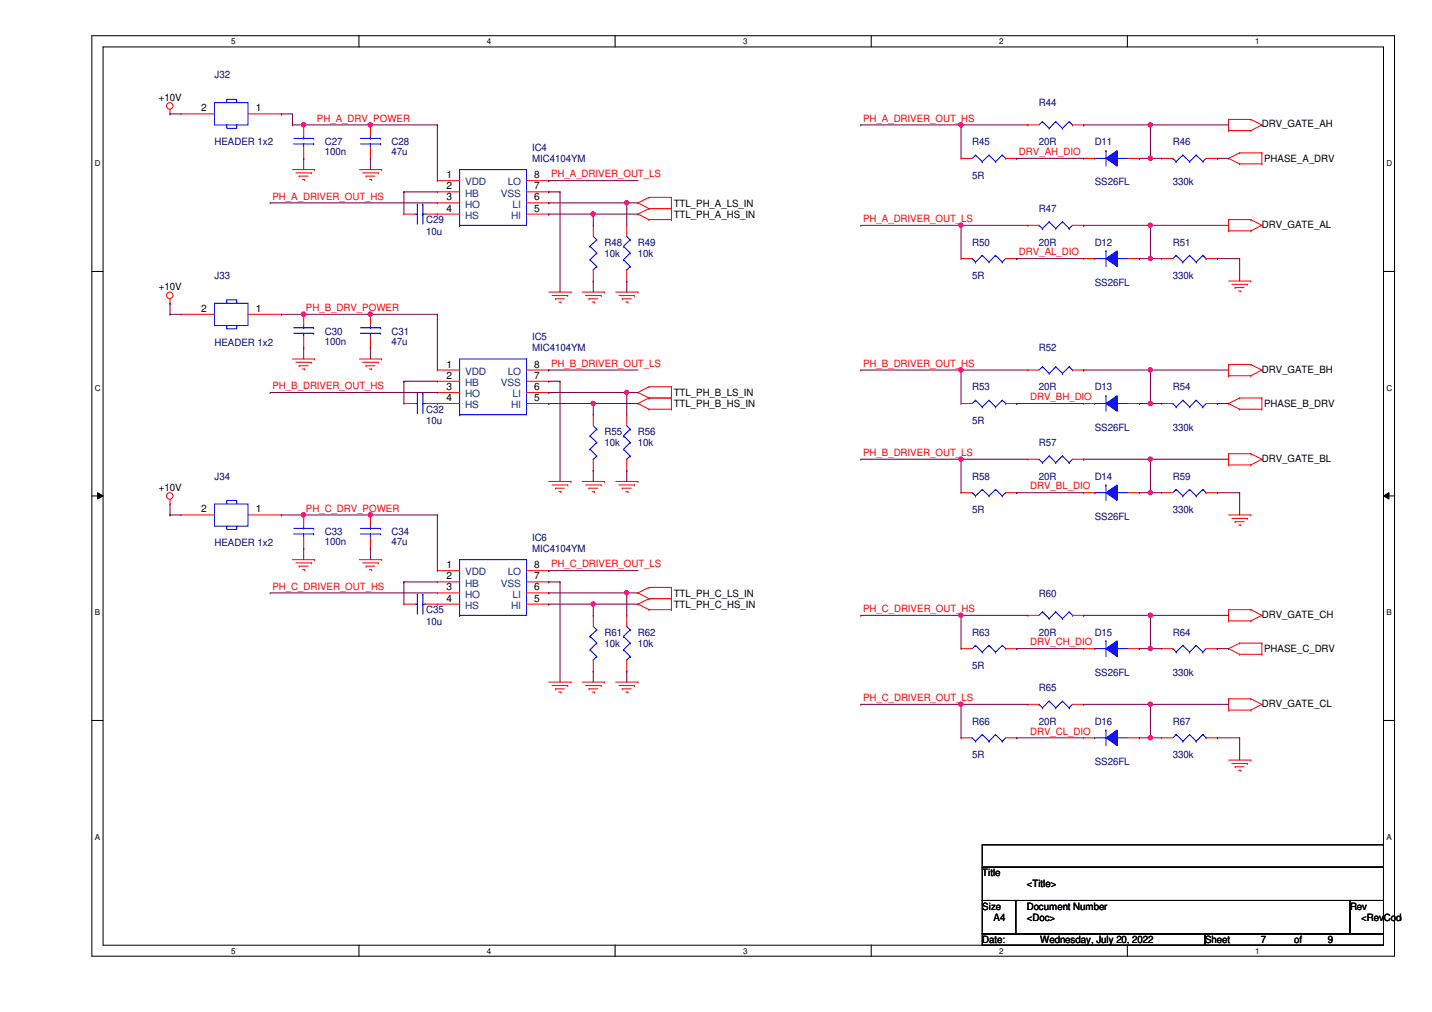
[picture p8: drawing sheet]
<svg xmlns="http://www.w3.org/2000/svg" width="297mm" height="210mm" viewBox="0 0 297 210" stroke-linecap="round" stroke-linejoin="round" font-family="sans-serif">
<path d="M19.1 7.4h270.2v190.9h-270.2zM21.4 9.7h265.6v186.3h-265.6z" fill="none" stroke="#000" stroke-width=".21"/>
<g fill="#fff">
<path d="M47.9 7.7h1v1.8h-1z"/>
<path d="M47.9 196.3h1v1.9h-1z"/>
</g>
<path d="M74.5 7.4v2.3M74.5 196v2.4" fill="none" stroke="#000" stroke-width=".21"/>
<g fill="#fff">
<path d="M101 7.7h.9v1.8h-.9z"/>
<path d="M101 196.3h.9v1.9h-.9z"/>
</g>
<path d="M127.6 7.4v2.3M127.6 196v2.4" fill="none" stroke="#000" stroke-width=".21"/>
<g fill="#fff">
<path d="M154.1 7.7h1v1.8h-1z"/>
<path d="M154.1 196.3h1v1.9h-1z"/>
</g>
<path d="M180.7 7.4v2.3M180.7 196v2.4" fill="none" stroke="#000" stroke-width=".21"/>
<g fill="#fff">
<path d="M207.3 7.7h.9v1.8h-.9z"/>
<path d="M207.3 196.3h.9v1.9h-.9z"/>
</g>
<path d="M233.8 7.4v2.3M233.8 196v2.4" fill="none" stroke="#000" stroke-width=".21"/>
<g fill="#fff">
<path d="M260.4 7.7h.9v1.8h-.9z"/>
<path d="M260.4 196.3h.9v1.9h-.9z"/>
<path d="M19.6 33h1.2v1.9h-1.2z"/>
<path d="M287.6 33h1.2v1.9h-1.2z"/>
<path d="M19.6 79.6h1.2v1.8h-1.2z"/>
<path d="M287.6 79.6h1.2v1.8h-1.2z"/>
</g>
<path d="M19.1 56.3h2.3M287 56.3h2.3" fill="none" stroke="#000" stroke-width=".21"/>
<g fill="#fff">
<path d="M19.6 126.2h1.1v1.8h-1.1z"/>
<path d="M287.6 126.2h1.1v1.8h-1.1z"/>
</g>
<path d="M19.1 102.9h2.3M20.2 102.2l1.2 .7-1.2 .6zM287 102.9l1.1-.7v1.3zM287 102.9h2.3" fill="none" stroke="#000" stroke-width=".21"/>
<path d="M20.2 102.2l1.2 .7-1.2 .6zM287 102.9l1.1-.7v1.3z" fill="#000"/>
<g fill="#fff">
<path d="M19.6 172.7h1.1v1.9h-1.1z"/>
<path d="M287.6 172.7h1.1v1.9h-1.1z"/>
</g>
<path d="M19.1 149.4h2.3M287 149.4h2.3M203.8 175.2h83.2v4.7h-83.2zM203.8 179.9h83.2v6.9h-83.2zM203.8 186.8h6.9v6.9h-6.9zM203.8 193.7h46.2v2.3h-46.2zM210.7 186.8h69.3v6.9h-69.3zM250 193.7h37v2.3h-37zM280 186.8h7v6.9h-7z" fill="none" stroke="#000" stroke-width=".21"/>
<g fill="none" stroke="#f00" stroke-width=".21">
<path d="M35.3 23.6h.1M35.3 22.7v.9M60.7 35.2h4.6M61.4 35.9h3.2M62.1 36.5h.1M62.1 36.5h1.8M62.7 37.3h.5M63.2 37.3h.1M64.6 35.9h.1M65.3 35.2h.1M74.5 35.2h4.7M75.2 35.9h3.3"/>
<path d="M75.9 36.5h.1M75.9 36.5h1.9M76.6 37.3h.5M77.1 37.3h.1M78.5 35.9h.1M79.2 35.2h.1M254.8 27.1h.1M254.8 24.8h.1M254.8 32.9h.1M254.8 27.1h4.7M254.8 24.8v2.3M254.8 24.8h4.7"/>
<path d="M254.8 32.9l2.3 1.1M257.1 31.7h.1M257.1 34h.1M257.1 31.7l-2.3 1.2M257.1 31.7h4.6M257.1 34h4.6M259.5 27.1h.1M259.5 24.8h.1M259.5 24.8l2.2 1.1M261.7 25.9h.1M261.7 31.7h.1M261.7 34h.1"/>
<path d="M261.7 25.9l-2.2 1.2M261.7 31.7v2.3M132.3 42.1h.1M132.3 44.4h.1M132.3 42.1l2.3 1.2M132.3 44.4l2.3 1.2M134.6 40.9h.1M134.6 43.3h.1M134.6 45.6h.1M134.6 40.9l-2.3 1.2M134.6 40.9h4.7M134.6 43.3h4.7"/>
<path d="M134.6 43.3l-2.3 1.1M134.6 45.6h4.7M139.3 40.9h.1M139.3 43.3h.1M139.3 45.6h.1M139.3 40.9v4.7M254.8 47.9h.1M254.8 45.6h.1M254.8 45.6h4.7M254.8 45.6v2.3M254.8 47.9h4.7M254.8 58.3h4.7"/>
<path d="M255.5 59h3.2M256.2 59.6h.1M256.2 59.6h1.9M258.7 59h.1M259.5 47.9h.1M259.5 45.6h.1M259.5 58.3h.1M259.5 45.6l2.2 1.1M261.7 46.7h.1M261.7 46.7l-2.2 1.2M35.3 62.9h.1M35.3 62v.9"/>
<path d="M60.7 74.5h4.6M61.4 75.1h3.2M62.1 75.9h.1M62.1 75.9h1.8M62.7 76.5h.5M63.2 76.5h.1M64.6 75.1h.1M65.3 74.5h.1M74.5 74.5h4.7M75.2 75.1h3.3M75.9 75.9h.1M75.9 75.9h1.9"/>
<path d="M76.6 76.5h.5M77.1 76.5h.1M78.5 75.1h.1M79.2 74.5h.1M113.8 60.6h4.6M114.5 61.3h3.3M115.2 62h.1M115.2 62h1.9M115.9 62.7h.5M116.4 62.7h.1M117.8 61.3h.1M118.4 60.6h.1"/>
<path d="M120.8 60.6h4.6M121.5 61.3h3.2M122.2 62h.1M122.2 62h1.8M122.9 62.7h.4M123.3 62.7h.1M124.7 61.3h.1M125.4 60.6h.1M127.7 60.6h4.6M128.4 61.3h3.2M129.1 62h.1M129.1 62h1.8"/>
<path d="M129.8 62.7h.5M130.3 62.7h.1M131.6 61.3h.1M132.3 60.6h.1M254.8 77.9h.1M254.8 75.6h.1M254.8 75.6v2.3M254.8 77.9h4.7M254.8 75.6h4.7M256.9 60.4h.5M257.4 60.4h.1M259.5 77.9h.1"/>
<path d="M259.5 75.6h.1M259.5 75.6l2.2 1.1M261.7 76.7h.1M261.7 76.7l-2.2 1.2M113.8 99.9h4.6M118.4 99.9h.1M120.8 99.9h4.6M125.4 99.9h.1M127.7 99.9h4.6M132.3 81.4h.1M132.3 83.7h.1M132.3 99.9h.1"/>
<path d="M132.3 81.4l2.3 1.1M132.3 83.7l2.3 1.2M134.6 80.2h.1M134.6 82.5h.1M134.6 84.9h.1M134.6 80.2l-2.3 1.2M134.6 80.2h4.7M134.6 82.5h4.7M134.6 82.5l-2.3 1.2M134.6 84.9h4.7M139.3 80.2h.1M139.3 82.5h.1"/>
<path d="M139.3 84.9h.1M139.3 80.2v4.7M254.8 96.4h.1M254.8 94.1h.1M254.8 83.7h.1M254.8 94.1v2.3M254.8 96.4h4.7M254.8 94.1h4.7M254.8 83.7l2.3 1.2M257.1 82.5h.1M257.1 84.9h.1M257.1 82.5h4.6"/>
<path d="M257.1 84.9h4.6M257.1 82.5l-2.3 1.2M259.5 96.4h.1M259.5 94.1h.1M259.5 94.1l2.2 1.1M261.7 95.2h.1M261.7 82.5h.1M261.7 84.9h.1M261.7 95.2l-2.2 1.2M261.7 82.5v2.4M35.3 104.5h.1M35.3 103.6v.9"/>
<path d="M60.7 116.1h4.6M61.4 116.8h3.2M62.1 117.4h.1M62.1 117.4h1.8M62.7 118.2h.5M63.2 118.2h.1M64.6 116.8h.1M65.3 116.1h.1M74.5 116.1h4.7M75.2 116.8h3.3M75.9 117.4h.1M75.9 117.4h1.9"/>
<path d="M76.6 118.2h.5M77.1 118.2h.1M78.5 116.8h.1M79.2 116.1h.1M114.5 100.6h3.3M115.2 101.3h.1M115.2 101.3h1.9M115.9 102h.5M116.4 102h.1M117.8 100.6h.1M121.5 100.6h3.2M122.2 101.3h.1"/>
<path d="M122.2 101.3h1.8M122.9 102h.4M123.3 102h.1M124.7 100.6h.1M128.4 100.6h3.2M129.1 101.3h.1M129.1 101.3h1.8M129.8 102h.5M130.3 102h.1M131.6 100.6h.1M254.8 106.8h4.7M255.5 107.5h3.2"/>
<path d="M256.2 108.2h.1M256.2 108.2h1.9M256.9 108.9h.5M257.4 108.9h.1M258.7 107.5h.1M259.5 106.8h.1M132.3 123h.1M132.3 125.3h.1M132.3 123l2.3 1.2M132.3 125.3l2.3 1.1M134.6 121.8h.1M134.6 124.2h.1"/>
<path d="M134.6 126.4h.1M134.6 121.8l-2.3 1.2M134.6 121.8h4.7M134.6 124.2h4.7M134.6 124.2l-2.3 1.1M134.6 126.4h4.7M139.3 121.8h.1M139.3 124.2h.1M139.3 126.4h.1M139.3 121.8v4.6M254.8 128.8h.1M254.8 126.4h.1"/>
<path d="M254.8 134.5h.1M254.8 126.4h4.7M254.8 126.4v2.4M254.8 128.8h4.7M254.8 134.5l2.3 1.2M257.1 133.4h.1M257.1 135.7h.1M257.1 133.4l-2.3 1.1M257.1 133.4h4.6M257.1 135.7h4.6M259.5 128.8h.1M259.5 126.4h.1"/>
<path d="M259.5 126.4l2.2 1.2M261.7 127.6h.1M261.7 133.4h.1M261.7 135.7h.1M261.7 127.6l-2.2 1.2M261.7 133.4v2.3M113.8 141.5h4.6M114.5 142.2h3.3M115.2 142.9h.1M115.2 142.9h1.9M115.9 143.6h.5M116.4 143.6h.1"/>
<path d="M117.8 142.2h.1M118.4 141.5h.1M120.8 141.5h4.6M121.5 142.2h3.2M122.2 142.9h.1M122.2 142.9h1.8M122.9 143.6h.4M123.3 143.6h.1M124.7 142.2h.1M125.4 141.5h.1M127.7 141.5h4.6M128.4 142.2h3.2"/>
<path d="M129.1 142.9h.1M129.1 142.9h1.8M129.8 143.6h.5M130.3 143.6h.1M131.6 142.2h.1M132.3 141.5h.1M254.8 147.3h.1M254.8 144.9h.1M254.8 144.9v2.4M254.8 147.3h4.7M254.8 144.9h4.7M254.8 157.6h4.7"/>
<path d="M255.5 158.4h3.2M256.2 159h.1M256.2 159h1.9M256.9 159.8h.5M257.4 159.8h.1M258.7 158.4h.1M259.5 147.3h.1M259.5 144.9h.1M259.5 157.6h.1M259.5 144.9l2.2 1.2M261.7 146.1h.1M261.7 146.1l-2.2 1.2"/>
<circle cx="35.2" cy="22" r=".68"/>
<circle cx="35.2" cy="61.3" r=".68"/>
<circle cx="35.2" cy="102.9" r=".68"/>
</g>
<path d="M227.1 32.9h.1M227.1 32.9h2.3M229.4 31.2h.1M229.4 31.2v3.3M231.7 32.9h.1M231.7 32.9h2.3" fill="none" stroke="#00f" stroke-width=".21"/>
<path d="M229.4 32.9l2.3-1.7v3.3z" fill-rule="evenodd" fill="#00f"/>
<path d="M229.4 32.9l2.3-1.7v3.3zM227.1 53.6h.1M227.1 53.6h2.3M229.4 52h.1M229.4 52v3.3M231.7 53.6h.1M231.7 53.6h2.3" fill="none" stroke="#00f" stroke-width=".21"/>
<path d="M224.8 32.9h.1M224.8 32.9h2.3M234 32.9h2.3M236.3 32.9h.1" fill="none" stroke="#f00" stroke-width=".21"/>
<path d="M229.4 53.6l2.3-1.6v3.3z" fill-rule="evenodd" fill="#00f"/>
<g fill="none" stroke="#00f" stroke-width=".21">
<path d="M109.2 35.2h.1M109.2 35.2h-13.9v11.5M109.2 35.2v11.5h-13.9M95.3 46.7h.1M201.7 53.6h.1M201.7 53.6l.7 .8M202.4 54.4h.1M203.8 53h.1M203.8 53l1.3 1.4M203.8 53l-1.4 1.4M205.1 54.4h.1M206.5 53h.1"/>
<path d="M206.5 53l1.4 1.4M206.5 53l-1.4 1.4M207.9 54.4h.1M208.6 53.6l-.7 .8M229.4 53.6l2.3-1.6v3.3zM60.9 110.7h4.2M60.9 109.6h4.2M63 109.6h.1M63 110.7h.1M63 109.1v.5M63 110.7v.7M65.1 110.7h.1"/>
<path d="M65.1 109.6h.1M244 101.5h.1M244 101.5l-.7 .7M244 101.5l1.4 1.4M245.4 102.9h.1M246.8 101.5h.1M246.8 101.5l-1.4 1.4M246.8 101.5l1.3 1.4M248.1 102.9h.1M249.5 101.5h.1M249.5 101.5l-1.4 1.4M249.5 101.5l.7 .7"/>
<path d="M250.2 102.2h.1M86.1 125.3h.5M86.6 125.3h.1M86.6 123.2h.1M86.6 123.2v4.2M87.7 123.2h.1M87.7 125.3h.1M87.7 125.3h.7M87.7 123.2v4.2M227.1 134.5h.1M227.1 134.5h2.3M229.4 132.9h.1"/>
<path d="M229.4 132.9v3.3M231.7 134.5h.1M231.7 134.5h2.3M243.3 134.5h.1M243.3 134.5l.7 .8M244 135.3h.1M245.4 133.9h.1M245.4 133.9l1.4 1.4M245.4 133.9l-1.4 1.4M246.8 135.3h.1M248.1 133.9h.1M248.1 133.9l1.4 1.4"/>
<path d="M248.1 133.9l-1.3 1.4M249.5 135.3h.1M250.2 134.5l-.7 .8M201.7 153h.1M201.7 153l.7 .8M202.4 153.8h.1M203.8 152.4h.1M203.8 152.4l1.3 1.4M203.8 152.4l-1.4 1.4M205.1 153.8h.1M206.5 152.4h.1M206.5 152.4l1.4 1.4"/>
<path d="M206.5 152.4l-1.4 1.4M207.9 153.8h.1M208.6 153l-.7 .8"/>
</g>
<g fill="none" stroke="#f00" stroke-width=".21">
<path d="M90.7 37.5h.1M90.7 39.8h.1M90.7 37.5h4.6M90.7 39.8h4.6M109.2 37.5h4.6M109.2 39.8h4.6M113.8 37.5h.1M113.8 39.8h.1M90.7 42.1h.1M90.7 44.4h.1M90.7 42.1h4.6M90.7 44.4h4.6"/>
<path d="M109.2 42.1h4.6M109.2 44.4h4.6M113.8 42.1h.1M113.8 44.4h.1M199.3 53.6h.1M199.3 53.6h2.4M208.6 53.6h2.3M210.9 53.6h.1M224.8 53.6h.1M224.8 53.6h2.3M234 53.6h2.3M236.3 53.6h.1"/>
<path d="M63 106.8h.1M63 113.7h.1M63 106.8v2.3M63 111.4v2.3M241 102.2h.1M241 102.2h2.3M250.2 102.2h2.3M252.5 102.2h.1M83.8 125.3h.1M83.8 125.3h2.3M88.4 125.3h2.3M90.7 125.3h.1"/>
<path d="M241 134.5h.1M241 134.5h2.3M250.2 134.5h2.3M252.5 134.5h.1M199.3 153h.1M199.3 153h2.4M208.6 153h2.3M210.9 153h.1"/>
</g>
<path d="M229.4 134.5l2.3-1.6v3.3z" fill-rule="evenodd" fill="#00f"/>
<path d="M229.4 134.5l2.3-1.6v3.3zM227.1 153h.1M227.1 153h2.3M229.4 151.4h.1M229.4 151.4v3.2M231.7 153h.1M231.7 153h2.3" fill="none" stroke="#00f" stroke-width=".21"/>
<path d="M224.8 134.5h.1M224.8 134.5h2.3M234 134.5h2.3M236.3 134.5h.1" fill="none" stroke="#f00" stroke-width=".21"/>
<path d="M229.4 153l2.3-1.6v3.2z" fill-rule="evenodd" fill="#00f"/>
<g fill="none" stroke="#00f" stroke-width=".21">
<path d="M44.5 21.3h6.9v4.6h-6.9zM47 21.3v-.7h2.1v.7M47 25.9v.7h2.1v-.7M60.9 29.8h4.2M60.9 28.7h4.2M63 28.7h.1M63 29.8h.1M63 28.2v.5M63 29.8v.7M65.1 29.8h.1M65.1 28.7h.1M202.4 32.2h.1"/>
<path d="M202.4 32.2l-.7 .7M202.4 32.2l1.4 1.3M203.8 33.5h.1M205.1 32.2h.1M205.1 32.2l-1.3 1.3M205.1 32.2l1.4 1.3M206.5 33.5h.1M207.9 32.2h.1M207.9 32.2l-1.4 1.3M207.9 32.2l.7 .7M208.6 32.9h.1M216.2 25.2h.1"/>
<path d="M216.2 25.2l-.7 .7M216.2 25.2l1.4 1.4M217.6 26.6h.1M219 25.2h.1M219 25.2l-1.4 1.4M219 25.2l1.4 1.4M220.4 26.6h.1M221.8 25.2h.1M221.8 25.2l-1.4 1.4M221.8 25.2l.7 .7M222.5 25.9h.1M243.3 32.9h.1"/>
<path d="M243.3 32.9l.7 .6M244 33.5h.1M245.4 32.2h.1M245.4 32.2l1.4 1.3M245.4 32.2l-1.4 1.3M246.8 33.5h.1M248.1 32.2h.1M248.1 32.2l1.4 1.3M248.1 32.2l-1.3 1.3M249.5 33.5h.1M250.2 32.9l-.7 .6M86.1 44.4h.5"/>
<path d="M86.6 44.4h.1M86.6 42.3h.1M86.6 42.3v4.2M87.7 42.3h.1M87.7 44.4h.1M87.7 44.4h.7M87.7 42.3v4.2M122.4 51.1h.1M122.4 53.9h.1M122.4 51.1l1.4 1.4M122.4 53.9l1.4 1.4M123.1 56h.1"/>
<path d="M123.1 49l.7 .7M123.8 49.7h.1M123.8 52.5h.1M123.8 55.3h.1M123.8 49.7l-1.4 1.4M123.8 52.5l-1.4 1.4M123.8 55.3l-.7 .7M244 53h.1M244 53l-.7 .6M244 53l1.4 1.4M245.4 54.4h.1M246.8 53h.1"/>
<path d="M246.8 53l-1.4 1.4M246.8 53l1.3 1.4M248.1 54.4h.1M249.5 53h.1M249.5 53l-1.4 1.4M249.5 53l.7 .6M250.2 53.6h.1M60.9 69.1h4.2M60.9 68h4.2M63 68h.1M63 69.1h.1M63 67.5v.5"/>
<path d="M63 69.1v.7M65.1 69.1h.1M65.1 68h.1M122.4 90.4h.1M122.4 93.2h.1M122.4 90.4l1.4 1.4M122.4 93.2l1.4 1.4M123.1 95.2h.1M123.1 88.3l.7 .7M123.8 89h.1M123.8 91.8h.1M123.8 94.6h.1"/>
<path d="M123.8 89l-1.4 1.4M123.8 91.8l-1.4 1.4M123.8 94.6l-.7 .6M202.4 83h.1M202.4 83l-.7 .7M202.4 83l1.4 1.4M203.8 84.4h.1M205.1 83h.1M205.1 83l-1.3 1.4M205.1 83l1.4 1.4M206.5 84.4h.1M207.9 83h.1"/>
<path d="M207.9 83l-1.4 1.4M207.9 83l.7 .7M208.6 83.7h.1M243.3 83.7h.1M243.3 83.7l.7 .7M244 84.4h.1M245.4 83h.1M245.4 83l1.4 1.4M245.4 83l-1.4 1.4M246.8 84.4h.1M248.1 83h.1M248.1 83l1.4 1.4"/>
<path d="M248.1 83l-1.3 1.4M249.5 84.4h.1M250.2 83.7l-.7 .7M44.5 104.5h6.9v4.6h-6.9zM47 104.5v-.7h2.1v.7M47 109.1v.7h2.1v-.7M74.8 110.7h4.2M74.8 109.6h4.2M76.8 109.6h.1M76.8 110.7h.1M76.8 109.1v.5M76.8 110.7v.7"/>
<path d="M79 110.7h.1M79 109.6h.1M227.1 102.2h.1M227.1 102.2h2.3M229.4 100.6h.1M229.4 100.6v3.2M231.7 102.2h.1M231.7 102.2h2.3M122.4 132h.1M122.4 134.8h.1M122.4 132l1.4 1.4M122.4 134.8l1.4 1.4"/>
<path d="M123.1 136.9h.1M123.1 129.9l.7 .7M123.8 130.6h.1M123.8 133.4h.1M123.8 136.2h.1M123.8 130.6l-1.4 1.4M123.8 133.4l-1.4 1.4M123.8 136.2l-.7 .7M202.4 133.9h.1M202.4 133.9l-.7 .6M202.4 133.9l1.4 1.4M203.8 135.3h.1"/>
<path d="M205.1 133.9h.1M205.1 133.9l-1.3 1.4M205.1 133.9l1.4 1.4M206.5 135.3h.1M207.9 133.9h.1M207.9 133.9l-1.4 1.4M207.9 133.9l.7 .6M208.6 134.5h.1M215.5 146.1h.1M215.5 146.1l.7 .7M216.2 146.8h.1M217.6 145.4h.1"/>
<path d="M217.6 145.4l1.4 1.4M217.6 145.4l-1.4 1.4M219 146.8h.1M220.4 145.4h.1M220.4 145.4l1.4 1.4M220.4 145.4l-1.4 1.4M221.8 146.8h.1M222.5 146.1l-.7 .7M229.4 153l2.3-1.6v3.2z"/>
</g>
<g fill="none" stroke="#f00" stroke-width=".21">
<path d="M37.5 23.6h.1M37.5 23.6h7M51.4 23.6h7M58.4 23.6h.1M63 25.9h.1M63 32.9h.1M63 25.9v2.3M63 30.5v2.4M199.3 32.9h.1M199.3 32.9h2.4M208.6 32.9h2.3M210.9 32.9h.1"/>
<path d="M213.2 25.9h.1M213.2 25.9h2.3M222.5 25.9h2.3M224.8 25.9h.1M241 32.9h.1M241 32.9h2.3M250.2 32.9h2.3M252.5 32.9h.1M83.8 44.4h.1M83.8 44.4h2.3M88.4 44.4h2.3M90.7 44.4h.1"/>
<path d="M123.1 46.7h.1M123.1 58.3h.1M123.1 46.7v2.3M123.1 56v2.3M241 53.6h.1M241 53.6h2.3M250.2 53.6h2.3M252.5 53.6h.1M63 65.2h.1M63 72.1h.1M63 65.2v2.3M63 69.8v2.3"/>
<path d="M123.1 86h.1M123.1 97.6h.1M123.1 86v2.3M123.1 95.2v2.4M199.3 83.7h.1M199.3 83.7h2.4M208.6 83.7h2.3M210.9 83.7h.1M241 83.7h.1M241 83.7h2.3M250.2 83.7h2.3M252.5 83.7h.1"/>
<path d="M37.5 106.8h.1M37.5 106.8h7M51.4 106.8h7M58.4 106.8h.1M76.8 106.8h.1M76.8 113.7h.1M76.8 106.8v2.3M76.8 111.4v2.3M123.1 127.6h.1M123.1 139.2h.1M123.1 127.6v2.3M123.1 136.9v2.3"/>
<path d="M199.3 134.5h.1M199.3 134.5h2.4M208.6 134.5h2.3M210.9 134.5h.1M213.2 146.1h.1M213.2 146.1h2.3M222.5 146.1h2.3M224.8 153h.1M224.8 146.1h.1M224.8 153h2.3M234 153h2.3M236.3 153h.1"/>
</g>
<path d="M229.4 102.2l2.3-1.6v3.2z" fill-rule="evenodd" fill="#00f"/>
<g fill="none" stroke="#00f" stroke-width=".21">
<path d="M215.5 46.7h.1M215.5 46.7l.7 .7M216.2 47.4h.1M217.6 46h.1M217.6 46l1.4 1.4M217.6 46l-1.4 1.4M219 47.4h.1M220.4 46h.1M220.4 46l1.4 1.4M220.4 46l-1.4 1.4M221.8 47.4h.1M222.5 46.7l-.7 .7"/>
<path d="M44.5 62.9h6.9v4.6h-6.9zM47 62.9v-.7h2.1v.7M47 67.5v.7h2.1v-.7M74.8 69.1h4.2M74.8 68h4.2M76.8 68h.1M76.8 69.1h.1M76.8 67.5v.5M76.8 69.1v.7M79 69.1h.1M79 68h.1M109.2 74.5h.1"/>
<path d="M109.2 74.5h-13.9v11.5M109.2 74.5v11.5h-13.9M216.2 76.1h.1M216.2 76.1l-.7 .6M216.2 76.1l1.4 1.4M217.6 77.5h.1M219 76.1h.1M219 76.1l-1.4 1.4M219 76.1l1.4 1.4M220.4 77.5h.1M221.8 76.1h.1M221.8 76.1l-1.4 1.4"/>
<path d="M221.8 76.1l.7 .6M222.5 76.7h.1M86.1 83.7h.5M86.6 83.7h.1M86.6 81.6h.1M86.6 81.6v4.2M87.7 81.6h.1M87.7 83.7h.1M87.7 83.7h.7M87.7 81.6v4.2M95.3 86h.1M129.3 90.4h.1"/>
<path d="M129.3 93.2h.1M129.3 90.4l1.4 1.4M129.3 93.2l1.4 1.4M130 95.2h.1M130 88.3l.7 .7M130.7 89h.1M130.7 91.8h.1M130.7 94.6h.1M130.7 89l-1.4 1.4M130.7 91.8l-1.4 1.4M130.7 94.6l-.7 .6M215.5 95.2h.1"/>
<path d="M215.5 95.2l.7 .8M216.2 96h.1M217.6 94.6h.1M217.6 94.6l1.4 1.4M217.6 94.6l-1.4 1.4M219 96h.1M220.4 94.6h.1M220.4 94.6l1.4 1.4M220.4 94.6l-1.4 1.4M221.8 96h.1M222.5 95.2l-.7 .8M227.1 83.7h.1"/>
<path d="M227.1 83.7h2.3M229.4 82.1h.1M229.4 82.1v3.2M231.7 83.7h.1M231.7 83.7h2.3M109.2 116.1h.1M109.2 116.1v11.5h-13.9M109.2 116.1h-13.9v11.5M229.4 102.2l2.3-1.6v3.2zM95.3 127.6h.1M129.3 132h.1M129.3 134.8h.1"/>
<path d="M129.3 132l1.4 1.4M129.3 134.8l1.4 1.4M130 136.9h.1M130 129.9l.7 .7M130.7 130.6h.1M130.7 133.4h.1M130.7 136.2h.1M130.7 130.6l-1.4 1.4M130.7 133.4l-1.4 1.4M130.7 136.2l-.7 .7M244 152.4h.1M244 152.4l-.7 .6"/>
<path d="M244 152.4l1.4 1.4M245.4 153.8h.1M246.8 152.4h.1M246.8 152.4l-1.4 1.4M246.8 152.4l1.3 1.4M248.1 153.8h.1M249.5 152.4h.1M249.5 152.4l-1.4 1.4M249.5 152.4l.7 .6M250.2 153h.1"/>
</g>
<g fill="none" stroke="#f00" stroke-width=".21">
<path d="M213.2 46.7h.1M213.2 46.7h2.3M222.5 46.7h2.3M224.8 46.7h.1M37.5 65.2h.1M37.5 65.2h7M51.4 65.2h7M58.4 65.2h.1M76.8 65.2h.1M76.8 72.1h.1M76.8 65.2v2.3M76.8 69.8v2.3"/>
<path d="M90.7 76.7h.1M90.7 79.1h.1M90.7 76.7h4.6M90.7 79.1h4.6M109.2 76.7h4.6M109.2 79.1h4.6M113.8 76.7h.1M113.8 79.1h.1M213.2 76.7h.1M213.2 76.7h2.3M222.5 76.7h2.3M224.8 76.7h.1"/>
<path d="M83.8 83.7h.1M83.8 83.7h2.3M88.4 83.7h6.9M90.7 81.4h.1M90.7 83.7h.1M90.7 81.4h4.6M109.2 81.4h4.6M109.2 83.7h4.6M113.8 81.4h.1M113.8 83.7h.1M130 86h.1M130 97.6h.1"/>
<path d="M130 86v2.3M130 95.2v2.4M213.2 95.2h.1M213.2 95.2h2.3M222.5 95.2h2.3M224.8 95.2h.1M90.7 118.4h.1M90.7 118.4h4.6M109.2 118.4h4.6M113.8 118.4h.1M224.8 102.2h.1M224.8 102.2h2.3"/>
<path d="M234 102.2h2.3M236.3 102.2h.1M90.7 120.7h.1M90.7 123h.1M90.7 125.3h.1M90.7 120.7h4.6M90.7 123h4.6M90.7 125.3h4.6M109.2 120.7h4.6M109.2 123h4.6M109.2 125.3h4.6M113.8 120.7h.1"/>
<path d="M113.8 123h.1M113.8 125.3h.1M130 127.6h.1M130 139.2h.1M130 127.6v2.3M130 136.9v2.3M241 153h.1M241 153h2.3M250.2 153h2.3M252.5 153h.1"/>
</g>
<path d="M229.4 83.7l2.3-1.6v3.2z" fill-rule="evenodd" fill="#00f"/>
<g fill="none" stroke="#00f" stroke-width=".21">
<path d="M74.8 29.8h4.2M74.8 28.7h4.2M76.8 28.7h.1M76.8 29.8h.1M76.8 28.2v.5M76.8 29.8v.7M79 29.8h.1M79 28.7h.1M129.3 51.1h.1M129.3 53.9h.1M129.3 51.1l1.4 1.4M129.3 53.9l1.4 1.4"/>
<path d="M130 56h.1M130 49l.7 .7M130.7 49.7h.1M130.7 52.5h.1M130.7 55.3h.1M130.7 49.7l-1.4 1.4M130.7 52.5l-1.4 1.4M130.7 55.3l-.7 .7M229.4 83.7l2.3-1.6v3.2zM201.7 102.2h.1M201.7 102.2l.7 .7M202.4 102.9h.1"/>
<path d="M203.8 101.5h.1M203.8 101.5l1.3 1.4M203.8 101.5l-1.4 1.4M205.1 102.9h.1M206.5 101.5h.1M206.5 101.5l1.4 1.4M206.5 101.5l-1.4 1.4M207.9 102.9h.1M208.6 102.2l-.7 .7M216.2 126.9h.1M216.2 126.9l-.7 .7M216.2 126.9l1.4 1.4"/>
<path d="M217.6 128.3h.1M219 126.9h.1M219 126.9l-1.4 1.4M219 126.9l1.4 1.4M220.4 128.3h.1M221.8 126.9h.1M221.8 126.9l-1.4 1.4M221.8 126.9l.7 .7M222.5 127.6h.1"/>
</g>
<g fill="none" stroke="#f00" stroke-width=".21">
<path d="M76.8 25.9h.1M76.8 32.9h.1M76.8 25.9v2.3M76.8 30.5v2.4M130 46.7h.1M130 58.3h.1M130 46.7v2.3M130 56v2.3M224.8 83.7h.1M224.8 83.7h2.3M234 83.7h2.3M236.3 83.7h.1"/>
<path d="M199.3 102.2h.1M199.3 102.2h2.4M208.6 102.2h2.3M210.9 102.2h.1M213.2 127.6h.1M213.2 127.6h2.3M222.5 127.6h2.3M224.8 127.6h.1"/>
</g>
<path d="M113.8 44.4h.1M113.8 44.4h9.3" fill="none" stroke="#800040" stroke-width=".21"/>
<circle cx="123" cy="44.4" r=".45" fill="#f0f"/>
<circle cx="123" cy="44.4" r=".45" fill="none" stroke="#f0f" stroke-width=".21"/>
<path d="M113.8 42.1h.1M113.8 42.1h16.2M123.1 44.4h.1M123.1 44.4v2.3" fill="none" stroke="#800040" stroke-width=".21"/>
<circle cx="130" cy="42.1" r=".45" fill="#f0f"/>
<circle cx="130" cy="42.1" r=".45" fill="none" stroke="#f0f" stroke-width=".21"/>
<g fill="none" stroke="#800040" stroke-width=".21">
<path d="M63 25.9h.1M63 32.9h.1M63 25.9h27.7M63 32.9v2.3M76.8 25.9h.1M83.8 39.8h.1M83.8 39.8h6.9M83.8 39.8v4.6M90.7 25.9h.1M90.7 25.9v11.6M113.8 39.8h.1M113.8 37.5h.1"/>
<path d="M113.8 39.8h2.4M113.8 37.5h18.5M116.2 39.8h.1M116.2 39.8v20.8M56 42.1h.1M56 42.1h34.7M123.1 44.4h.1M123.1 58.3h.1M123.1 44.4h9.2M123.1 58.3v2.3M130 42.1h.1M130 58.3h.1"/>
<path d="M130 42.1v4.6M130 58.3v2.3M130 42.1h2.3"/>
</g>
<circle cx="76.8" cy="25.9" r=".45" fill="#f0f"/>
<circle cx="76.8" cy="25.9" r=".45" fill="none" stroke="#f0f" stroke-width=".21"/>
<path d="M35.3 23.6h.1M35.3 23.6h2.2M58.4 23.6h.1M58.4 23.6h2.3M76.8 32.9h.1M76.8 32.9v2.3M113.8 83.7h.1M113.8 83.7h9.3" fill="none" stroke="#800040" stroke-width=".21"/>
<circle cx="123" cy="83.7" r=".45" fill="#f0f"/>
<circle cx="123" cy="83.7" r=".45" fill="none" stroke="#f0f" stroke-width=".21"/>
<path d="M113.8 81.4h.1M113.8 81.4h16.2M123.1 83.7h.1M123.1 83.7v2.3" fill="none" stroke="#800040" stroke-width=".21"/>
<circle cx="130" cy="81.4" r=".45" fill="#f0f"/>
<circle cx="130" cy="81.4" r=".45" fill="none" stroke="#f0f" stroke-width=".21"/>
<g fill="none" stroke="#800040" stroke-width=".21">
<path d="M63 65.2h.1M63 65.2h13.8M113.8 79.1h.1M113.8 79.1h2.4M116.2 79.1h.1M116.2 79.1v20.8M123.1 83.7h.1M123.1 97.6h.1M123.1 83.7h9.2M123.1 97.6v2.3M130 81.4h.1M130 97.6h.1"/>
<path d="M130 81.4v4.6M130 97.6v2.3M130 81.4h2.3"/>
</g>
<circle cx="63" cy="65.2" r=".45" fill="#f0f"/>
<circle cx="63" cy="65.2" r=".45" fill="none" stroke="#f0f" stroke-width=".21"/>
<g fill="none" stroke="#800040" stroke-width=".21">
<path d="M63 72.1h.1M63 72.1v2.4M76.8 65.2h.1M76.8 65.2h13.9M83.8 79.1h.1M83.8 79.1h6.9M83.8 79.1v4.6M90.7 65.2h.1M90.7 65.2v11.5M113.8 76.7h.1M113.8 76.7h18.5M56 81.4h.1"/>
<path d="M56 81.4h34.7"/>
</g>
<circle cx="76.8" cy="65.2" r=".45" fill="#f0f"/>
<circle cx="76.8" cy="65.2" r=".45" fill="none" stroke="#f0f" stroke-width=".21"/>
<path d="M35.3 62.9h.1M35.3 62.9v2.3M58.4 65.2h.1M58.4 65.2h4.6M76.8 72.1h.1M76.8 72.1v2.4M113.8 125.3h.1M113.8 125.3h9.3" fill="none" stroke="#800040" stroke-width=".21"/>
<circle cx="123" cy="125.3" r=".45" fill="#f0f"/>
<circle cx="123" cy="125.3" r=".45" fill="none" stroke="#f0f" stroke-width=".21"/>
<path d="M113.8 123h.1M113.8 123h16.2M123.1 125.3h.1M123.1 125.3v2.3" fill="none" stroke="#800040" stroke-width=".21"/>
<circle cx="130" cy="123" r=".45" fill="#f0f"/>
<circle cx="130" cy="123" r=".45" fill="none" stroke="#f0f" stroke-width=".21"/>
<g fill="none" stroke="#800040" stroke-width=".21">
<path d="M63 106.8h.1M63 106.8h13.8M113.8 120.7h.1M113.8 120.7h2.4M116.2 120.7h.1M116.2 120.7v20.8M123.1 125.3h.1M123.1 139.2h.1M123.1 125.3h9.2M123.1 139.2v2.3M130 123h.1M130 139.2h.1"/>
<path d="M130 123v4.6M130 139.2v2.3M130 123h2.3"/>
</g>
<circle cx="63" cy="106.8" r=".45" fill="#f0f"/>
<circle cx="63" cy="106.8" r=".45" fill="none" stroke="#f0f" stroke-width=".21"/>
<g fill="none" stroke="#800040" stroke-width=".21">
<path d="M63 113.7h.1M63 113.7v2.4M76.8 106.8h.1M76.8 106.8h13.9M90.7 106.8h.1M90.7 106.8v11.6M113.8 118.4h.1M113.8 118.4h18.5M56 123h.1M56 123h34.7M83.8 120.7h.1M83.8 120.7h6.9"/>
<path d="M83.8 120.7v4.6"/>
</g>
<circle cx="76.8" cy="106.8" r=".45" fill="#f0f"/>
<circle cx="76.8" cy="106.8" r=".45" fill="none" stroke="#f0f" stroke-width=".21"/>
<g fill="none" stroke="#800040" stroke-width=".21">
<path d="M210.9 32.9h.1M210.9 32.9h13.9M224.8 25.9h.1M224.8 25.9h13.8M35.3 65.2h.1M35.3 65.2h2.2M35.3 106.8h.1M35.3 106.8h2.2M35.3 104.5v2.3M58.4 106.8h.1M58.4 106.8h4.6M76.8 113.7h.1"/>
<path d="M76.8 113.7v2.4"/>
</g>
<circle cx="238.6" cy="25.9" r=".45" fill="#f0f"/>
<circle cx="238.6" cy="25.9" r=".45" fill="none" stroke="#f0f" stroke-width=".21"/>
<path d="M178.6 25.9h.1M178.6 25.9h34.6M199.3 25.9h.1M199.3 25.9v7M238.6 25.9h.1M238.6 25.9v7" fill="none" stroke="#800040" stroke-width=".21"/>
<circle cx="199.3" cy="25.9" r=".45" fill="#f0f"/>
<circle cx="199.3" cy="25.9" r=".45" fill="none" stroke="#f0f" stroke-width=".21"/>
<path d="M224.8 46.7h.1M224.8 46.7h13.8M238.6 46.7h.1M238.6 46.7v6.9" fill="none" stroke="#800040" stroke-width=".21"/>
<circle cx="238.6" cy="46.7" r=".45" fill="#f0f"/>
<circle cx="238.6" cy="46.7" r=".45" fill="none" stroke="#f0f" stroke-width=".21"/>
<path d="M178.6 46.7h.1M178.6 46.7h34.6M199.3 46.7h.1M199.3 46.7v6.9M210.9 53.6h.1M210.9 53.6h13.9" fill="none" stroke="#800040" stroke-width=".21"/>
<circle cx="199.3" cy="46.7" r=".45" fill="#f0f"/>
<circle cx="199.3" cy="46.7" r=".45" fill="none" stroke="#f0f" stroke-width=".21"/>
<g fill="none" stroke="#800040" stroke-width=".21">
<path d="M238.6 25.9h.1M238.6 25.9h16.2M252.5 32.9h.1M252.5 32.9h2.3M238.6 46.7h.1M238.6 46.7h16.2M252.5 53.6h.1M252.5 53.6h4.6M257.1 53.6h.1M257.1 53.6v4.7M224.8 76.7h.1M224.8 76.7h13.8"/>
<path d="M238.6 76.7h.1M238.6 76.7v7M210.9 83.7h.1M210.9 83.7h13.9"/>
</g>
<circle cx="238.6" cy="83.7" r=".45" fill="#f0f"/>
<circle cx="238.6" cy="83.7" r=".45" fill="none" stroke="#f0f" stroke-width=".21"/>
<circle cx="238.6" cy="76.7" r=".45" fill="#f0f"/>
<circle cx="238.6" cy="76.7" r=".45" fill="none" stroke="#f0f" stroke-width=".21"/>
<path d="M199.3 76.7h.1M199.3 76.7h13.9M199.3 76.7v7" fill="none" stroke="#800040" stroke-width=".21"/>
<circle cx="199.3" cy="76.7" r=".45" fill="#f0f"/>
<circle cx="199.3" cy="76.7" r=".45" fill="none" stroke="#f0f" stroke-width=".21"/>
<path d="M178.6 76.7h.1M178.6 76.7h20.7M178.6 95.2h.1M178.6 95.2h34.6M199.3 95.2h.1M199.3 95.2v7M224.8 95.2h.1M224.8 95.2h13.8M238.6 95.2h.1M238.6 95.2v7M210.9 102.2h.1M210.9 102.2h13.9" fill="none" stroke="#800040" stroke-width=".21"/>
<circle cx="199.3" cy="95.2" r=".45" fill="#f0f"/>
<circle cx="199.3" cy="95.2" r=".45" fill="none" stroke="#f0f" stroke-width=".21"/>
<path d="M238.6 76.7h.1M238.6 76.7h16.2M238.6 95.2h.1M238.6 95.2h16.2M252.5 83.7h.1M252.5 83.7h2.3" fill="none" stroke="#800040" stroke-width=".21"/>
<circle cx="238.6" cy="95.2" r=".45" fill="#f0f"/>
<circle cx="238.6" cy="95.2" r=".45" fill="none" stroke="#f0f" stroke-width=".21"/>
<path d="M252.5 102.2h.1M252.5 102.2h4.6M257.1 102.2h.1M257.1 102.2v4.6M210.9 134.5h.1M210.9 134.5h13.9M224.8 127.6h.1M224.8 127.6h13.8M238.6 127.6h.1M238.6 127.6v6.9" fill="none" stroke="#800040" stroke-width=".21"/>
<circle cx="238.6" cy="134.5" r=".45" fill="#f0f"/>
<circle cx="238.6" cy="134.5" r=".45" fill="none" stroke="#f0f" stroke-width=".21"/>
<circle cx="238.6" cy="127.6" r=".45" fill="#f0f"/>
<circle cx="238.6" cy="127.6" r=".45" fill="none" stroke="#f0f" stroke-width=".21"/>
<path d="M199.3 127.6h.1M199.3 127.6h13.9M199.3 127.6v6.9" fill="none" stroke="#800040" stroke-width=".21"/>
<circle cx="199.3" cy="127.6" r=".45" fill="#f0f"/>
<circle cx="199.3" cy="127.6" r=".45" fill="none" stroke="#f0f" stroke-width=".21"/>
<path d="M178.6 127.6h.1M178.6 127.6h20.7M224.8 146.1h.1M224.8 146.1h13.8M238.6 146.1h.1M238.6 146.1v6.9" fill="none" stroke="#800040" stroke-width=".21"/>
<circle cx="238.6" cy="153" r=".45" fill="#f0f"/>
<circle cx="238.6" cy="153" r=".45" fill="none" stroke="#f0f" stroke-width=".21"/>
<circle cx="238.6" cy="146.1" r=".45" fill="#f0f"/>
<circle cx="238.6" cy="146.1" r=".45" fill="none" stroke="#f0f" stroke-width=".21"/>
<path d="M199.3 146.1h.1M199.3 146.1h13.9M199.3 146.1v6.9M210.9 153h.1M210.9 153h13.9" fill="none" stroke="#800040" stroke-width=".21"/>
<circle cx="199.3" cy="146.1" r=".45" fill="#f0f"/>
<circle cx="199.3" cy="146.1" r=".45" fill="none" stroke="#f0f" stroke-width=".21"/>
<g fill="none" stroke="#800040" stroke-width=".21">
<path d="M236.3 83.7h.1M236.3 83.7h2.3M236.3 102.2h.1M236.3 102.2h2.3M236.3 134.5h.1M236.3 134.5h2.3M238.6 127.6h.1M238.6 127.6h16.2M252.5 134.5h.1M252.5 134.5h2.3M178.6 146.1h.1M178.6 146.1h20.7"/>
<path d="M236.3 153h.1M236.3 153h4.7M238.6 146.1h.1M238.6 153h.1M238.6 146.1h16.2M252.5 153h.1M252.5 153h4.6M257.1 153h.1M257.1 153v4.6"/>
</g>
<circle cx="238.6" cy="102.2" r=".45" fill="#f0f"/>
<circle cx="238.6" cy="102.2" r=".45" fill="none" stroke="#f0f" stroke-width=".21"/>
<path d="M236.3 32.9h.1M236.3 32.9h2.3M238.6 83.7h.1M238.6 83.7h2.4M238.6 102.2h.1M238.6 102.2h2.4M238.6 134.5h.1M238.6 134.5h2.4" fill="none" stroke="#800040" stroke-width=".21"/>
<circle cx="238.6" cy="32.8" r=".45" fill="#f0f"/>
<circle cx="238.6" cy="32.8" r=".45" fill="none" stroke="#f0f" stroke-width=".21"/>
<path d="M238.6 32.9h.1M238.6 32.9h2.4M236.3 53.6h.1M236.3 53.6h2.3" fill="none" stroke="#800040" stroke-width=".21"/>
<circle cx="238.6" cy="53.6" r=".45" fill="#f0f"/>
<circle cx="238.6" cy="53.6" r=".45" fill="none" stroke="#f0f" stroke-width=".21"/>
<path d="M60.7 25.9h.1M60.7 23.6v2.3M60.7 25.9h2.3M63 25.9h.1M238.6 53.6h.1M238.6 53.6h2.4" fill="none" stroke="#800040" stroke-width=".21"/>
<circle cx="63" cy="25.9" r=".45" fill="#f0f"/>
<circle cx="63" cy="25.9" r=".45" fill="none" stroke="#f0f" stroke-width=".21"/>
<circle cx="123" cy="44.4" r=".45" fill="#f0f"/>
<circle cx="123" cy="44.4" r=".45" fill="none" stroke="#f0f" stroke-width=".21"/>
<circle cx="130" cy="42.1" r=".45" fill="#f0f"/>
<circle cx="130" cy="42.1" r=".45" fill="none" stroke="#f0f" stroke-width=".21"/>
<circle cx="76.8" cy="25.9" r=".45" fill="#f0f"/>
<circle cx="76.8" cy="25.9" r=".45" fill="none" stroke="#f0f" stroke-width=".21"/>
<circle cx="123" cy="83.7" r=".45" fill="#f0f"/>
<circle cx="123" cy="83.7" r=".45" fill="none" stroke="#f0f" stroke-width=".21"/>
<circle cx="130" cy="81.4" r=".45" fill="#f0f"/>
<circle cx="130" cy="81.4" r=".45" fill="none" stroke="#f0f" stroke-width=".21"/>
<circle cx="63" cy="65.2" r=".45" fill="#f0f"/>
<circle cx="63" cy="65.2" r=".45" fill="none" stroke="#f0f" stroke-width=".21"/>
<circle cx="76.8" cy="65.2" r=".45" fill="#f0f"/>
<circle cx="76.8" cy="65.2" r=".45" fill="none" stroke="#f0f" stroke-width=".21"/>
<circle cx="123" cy="125.3" r=".45" fill="#f0f"/>
<circle cx="123" cy="125.3" r=".45" fill="none" stroke="#f0f" stroke-width=".21"/>
<circle cx="130" cy="123" r=".45" fill="#f0f"/>
<circle cx="130" cy="123" r=".45" fill="none" stroke="#f0f" stroke-width=".21"/>
<circle cx="63" cy="106.8" r=".45" fill="#f0f"/>
<circle cx="63" cy="106.8" r=".45" fill="none" stroke="#f0f" stroke-width=".21"/>
<circle cx="76.8" cy="106.8" r=".45" fill="#f0f"/>
<circle cx="76.8" cy="106.8" r=".45" fill="none" stroke="#f0f" stroke-width=".21"/>
<circle cx="238.6" cy="25.9" r=".45" fill="#f0f"/>
<circle cx="238.6" cy="25.9" r=".45" fill="none" stroke="#f0f" stroke-width=".21"/>
<circle cx="199.3" cy="25.9" r=".45" fill="#f0f"/>
<circle cx="199.3" cy="25.9" r=".45" fill="none" stroke="#f0f" stroke-width=".21"/>
<circle cx="238.6" cy="46.7" r=".45" fill="#f0f"/>
<circle cx="238.6" cy="46.7" r=".45" fill="none" stroke="#f0f" stroke-width=".21"/>
<circle cx="199.3" cy="46.7" r=".45" fill="#f0f"/>
<circle cx="199.3" cy="46.7" r=".45" fill="none" stroke="#f0f" stroke-width=".21"/>
<circle cx="238.6" cy="83.7" r=".45" fill="#f0f"/>
<circle cx="238.6" cy="83.7" r=".45" fill="none" stroke="#f0f" stroke-width=".21"/>
<circle cx="238.6" cy="76.7" r=".45" fill="#f0f"/>
<circle cx="238.6" cy="76.7" r=".45" fill="none" stroke="#f0f" stroke-width=".21"/>
<circle cx="199.3" cy="76.7" r=".45" fill="#f0f"/>
<circle cx="199.3" cy="76.7" r=".45" fill="none" stroke="#f0f" stroke-width=".21"/>
<circle cx="199.3" cy="95.2" r=".45" fill="#f0f"/>
<circle cx="199.3" cy="95.2" r=".45" fill="none" stroke="#f0f" stroke-width=".21"/>
<circle cx="238.6" cy="95.2" r=".45" fill="#f0f"/>
<circle cx="238.6" cy="95.2" r=".45" fill="none" stroke="#f0f" stroke-width=".21"/>
<circle cx="238.6" cy="134.5" r=".45" fill="#f0f"/>
<circle cx="238.6" cy="134.5" r=".45" fill="none" stroke="#f0f" stroke-width=".21"/>
<circle cx="238.6" cy="127.6" r=".45" fill="#f0f"/>
<circle cx="238.6" cy="127.6" r=".45" fill="none" stroke="#f0f" stroke-width=".21"/>
<circle cx="199.3" cy="127.6" r=".45" fill="#f0f"/>
<circle cx="199.3" cy="127.6" r=".45" fill="none" stroke="#f0f" stroke-width=".21"/>
<circle cx="238.6" cy="153" r=".45" fill="#f0f"/>
<circle cx="238.6" cy="153" r=".45" fill="none" stroke="#f0f" stroke-width=".21"/>
<circle cx="238.6" cy="146.1" r=".45" fill="#f0f"/>
<circle cx="238.6" cy="146.1" r=".45" fill="none" stroke="#f0f" stroke-width=".21"/>
<circle cx="199.3" cy="146.1" r=".45" fill="#f0f"/>
<circle cx="199.3" cy="146.1" r=".45" fill="none" stroke="#f0f" stroke-width=".21"/>
<circle cx="238.6" cy="102.2" r=".45" fill="#f0f"/>
<circle cx="238.6" cy="102.2" r=".45" fill="none" stroke="#f0f" stroke-width=".21"/>
<circle cx="238.6" cy="32.8" r=".45" fill="#f0f"/>
<circle cx="238.6" cy="32.8" r=".45" fill="none" stroke="#f0f" stroke-width=".21"/>
<circle cx="238.6" cy="53.6" r=".45" fill="#f0f"/>
<circle cx="238.6" cy="53.6" r=".45" fill="none" stroke="#f0f" stroke-width=".21"/>
<circle cx="63" cy="25.9" r=".45" fill="#f0f"/>
<circle cx="63" cy="25.9" r=".45" fill="none" stroke="#f0f" stroke-width=".21"/>
<g font-size="2.1" fill="#000080">
<text x="44.5" y="16.3">J32</text>
<text x="215.5" y="22.1">R44</text>
<text x="44.5" y="30.1">HEADER 1x2</text>
<text x="67.4" y="30.1">C27</text>
<text x="67.4" y="32.2">100n</text>
<text x="81.2" y="30.1">C28</text>
<text x="81.2" y="32.2">47u</text>
<text x="110.4" y="31.3">IC4</text>
<text x="110.4" y="33.6">MIC4104YM</text>
<text x="201.7" y="30.1">R45</text>
<text x="215.5" y="30.1">20R</text>
<text x="227.1" y="30.1">D11</text>
<text x="243.3" y="30.1">R46</text>
<text x="201.7" y="37.1">5R</text>
<text x="227.1" y="38.4">SS26FL</text>
<text x="243.3" y="38.4">330k</text>
<text x="88.4" y="46.3">C29</text>
<text x="215.5" y="44">R47</text>
<text x="88.4" y="48.6">10u</text>
<text x="125.4" y="50.9">R48</text>
<text x="125.4" y="53.3">10k</text>
<text x="132.3" y="50.9">R49</text>
<text x="132.3" y="53.3">10k</text>
<text x="201.7" y="50.9">R50</text>
<text x="215.5" y="50.9">20R</text>
<text x="227.1" y="50.9">D12</text>
<text x="243.3" y="50.9">R51</text>
<text x="44.5" y="57.9">J33</text>
<text x="201.7" y="57.9">5R</text>
<text x="227.1" y="59.3">SS26FL</text>
<text x="243.3" y="57.9">330k</text>
<text x="44.5" y="71.8">HEADER 1x2</text>
<text x="67.4" y="69.4">C30</text>
<text x="67.4" y="71.5">100n</text>
<text x="81.2" y="69.4">C31</text>
<text x="81.2" y="71.5">47u</text>
<text x="110.4" y="70.6">IC5</text>
<text x="110.4" y="72.9">MIC4104YM</text>
<text x="215.5" y="72.9">R52</text>
<text x="201.7" y="81">R53</text>
<text x="215.5" y="81">20R</text>
<text x="227.1" y="81">D13</text>
<text x="243.3" y="81">R54</text>
<text x="88.4" y="85.6">C32</text>
<text x="88.4" y="87.9">10u</text>
<text x="201.7" y="87.9">5R</text>
<text x="227.1" y="89.3">SS26FL</text>
<text x="243.3" y="89.3">330k</text>
<text x="125.4" y="90.2">R55</text>
<text x="125.4" y="92.5">10k</text>
<text x="132.3" y="90.2">R56</text>
<text x="132.3" y="92.5">10k</text>
<text x="215.5" y="92.5">R57</text>
<text x="44.5" y="99.5">J34</text>
<text x="201.7" y="99.5">R58</text>
<text x="215.5" y="99.5">20R</text>
<text x="227.1" y="99.5">D14</text>
<text x="243.3" y="99.5">R59</text>
<text x="201.7" y="106.4">5R</text>
<text x="227.1" y="107.8">SS26FL</text>
<text x="243.3" y="106.4">330k</text>
<text x="44.5" y="113.3">HEADER 1x2</text>
<text x="67.4" y="111">C33</text>
<text x="67.4" y="113.1">100n</text>
<text x="81.2" y="111">C34</text>
<text x="81.2" y="113.1">47u</text>
<text x="110.4" y="112.2">IC6</text>
<text x="110.4" y="114.5">MIC4104YM</text>
<text x="215.5" y="123.7">R60</text>
<text x="88.4" y="127.2">C35</text>
<text x="88.4" y="129.5">10u</text>
<text x="125.4" y="131.8">R61</text>
<text x="132.3" y="131.8">R62</text>
<text x="201.7" y="131.8">R63</text>
<text x="215.5" y="131.8">20R</text>
<text x="227.1" y="131.8">D15</text>
<text x="243.3" y="131.8">R64</text>
<text x="125.4" y="134.2">10k</text>
<text x="132.3" y="134.2">10k</text>
<text x="201.7" y="138.8">5R</text>
<text x="215.5" y="143.4">R65</text>
<text x="227.1" y="140.2">SS26FL</text>
<text x="243.3" y="140.2">330k</text>
<text x="201.7" y="150.3">R66</text>
<text x="215.5" y="150.3">20R</text>
<text x="227.1" y="150.3">D16</text>
<text x="243.3" y="150.3">R67</text>
<text x="201.7" y="157.3">5R</text>
<text x="227.1" y="158.7">SS26FL</text>
<text x="243.3" y="157.3">330k</text>
</g>
<g font-size="2.1">
<text x="32.9" y="20.9">+10V</text>
<text x="41.7" y="23.1">2</text>
<text x="53" y="23.1">1</text>
<text x="261.7" y="26.4">DRV_GATE_AH</text>
<text x="262.2" y="33.6">PHASE_A_DRV</text>
<text x="92.6" y="37">1</text>
<text x="92.6" y="39.3">2</text>
<text x="92.6" y="41.6">3</text>
<text x="110.8" y="37">8</text>
<text x="110.8" y="39.3">7</text>
<text x="110.8" y="41.6">6</text>
<text x="92.6" y="43.9">4</text>
<text x="110.8" y="43.9">5</text>
<text x="139.7" y="42.8">TTL_PH_A_LS_IN</text>
<text x="139.7" y="45.2">TTL_PH_A_HS_IN</text>
<text x="261.7" y="47.2">DRV_GATE_AL</text>
<text x="32.9" y="60.2">+10V</text>
<text x="41.7" y="64.7">2</text>
<text x="53" y="64.7">1</text>
<text x="92.6" y="76.2">1</text>
<text x="110.8" y="76.2">8</text>
<text x="261.7" y="77.3">DRV_GATE_BH</text>
<text x="92.6" y="78.6">2</text>
<text x="92.6" y="80.9">3</text>
<text x="92.6" y="83.2">4</text>
<text x="110.8" y="78.6">7</text>
<text x="110.8" y="80.9">6</text>
<text x="110.8" y="83.2">5</text>
<text x="139.7" y="82.1">TTL_PH_B_LS_IN</text>
<text x="139.7" y="84.5">TTL_PH_B_HS_IN</text>
<text x="262.2" y="84.5">PHASE_B_DRV</text>
<text x="261.7" y="95.8">DRV_GATE_BL</text>
<text x="32.9" y="101.8">+10V</text>
<text x="41.7" y="106.3">2</text>
<text x="53" y="106.3">1</text>
<text x="92.6" y="117.9">1</text>
<text x="110.8" y="117.9">8</text>
<text x="92.6" y="120.2">2</text>
<text x="92.6" y="122.5">3</text>
<text x="92.6" y="124.8">4</text>
<text x="110.8" y="120.2">7</text>
<text x="110.8" y="122.5">6</text>
<text x="110.8" y="124.8">5</text>
<text x="139.7" y="123.7">TTL_PH_C_LS_IN</text>
<text x="139.7" y="126.1">TTL_PH_C_HS_IN</text>
<text x="261.7" y="128.1">DRV_GATE_CH</text>
<text x="262.2" y="135.3">PHASE_C_DRV</text>
<text x="261.7" y="146.6">DRV_GATE_CL</text>
<text x="203.8" y="181.8">Title</text>
<text x="213" y="184.1">&lt;Title&gt;</text>
<text x="203.8" y="188.7">Size</text>
<text x="206.1" y="191">A4</text>
<text x="213" y="188.7">Document Number</text>
<text x="213" y="191">&lt;Doc&gt;</text>
<text x="280" y="188.7">Rev</text>
<text x="282.3" y="191">&lt;RevCode</text>
<text x="203.8" y="195.6">Date:</text>
<text x="215.8" y="195.6">Wednesday, July 20, 2022</text>
<text x="250" y="195.6">Sheet</text>
<text x="261.5" y="195.6">7</text>
<text x="268.5" y="195.6">of</text>
<text x="275.4" y="195.6">9</text>
</g>
<g font-size="2.1" fill="#f00">
<text x="65.7" y="25.2">PH_A_DRV_POWER</text>
<text x="179" y="25.2">PH_A_DRIVER_OUT_HS</text>
<text x="211.4" y="32.2">DRV_AH_DIO</text>
<text x="56.5" y="41.4">PH_A_DRIVER_OUT_HS</text>
<text x="114.3" y="36.8">PH_A_DRIVER_OUT_LS</text>
<text x="179" y="46.1">PH_A_DRIVER_OUT_LS</text>
<text x="211.4" y="53">DRV_AL_DIO</text>
<text x="63.5" y="64.5">PH_B_DRV_POWER</text>
<text x="114.3" y="76.1">PH_B_DRIVER_OUT_LS</text>
<text x="179" y="76.1">PH_B_DRIVER_OUT_HS</text>
<text x="56.5" y="80.7">PH_B_DRIVER_OUT_HS</text>
<text x="213.7" y="83">DRV_BH_DIO</text>
<text x="179" y="94.6">PH_B_DRIVER_OUT_LS</text>
<text x="213.7" y="101.5">DRV_BL_DIO</text>
<text x="63.5" y="106.1">PH_C_DRV_POWER</text>
<text x="114.3" y="117.7">PH_C_DRIVER_OUT_LS</text>
<text x="56.5" y="122.3">PH_C_DRIVER_OUT_HS</text>
<text x="179" y="127">PH_C_DRIVER_OUT_HS</text>
<text x="213.7" y="133.9">DRV_CH_DIO</text>
<text x="179" y="145.4">PH_C_DRIVER_OUT_LS</text>
<text x="213.7" y="152.4">DRV_CL_DIO</text>
</g>
<g font-size="2.1" fill="#004080">
<text x="96.5" y="38.4">VDD</text>
<text x="96.5" y="40.8">HB</text>
<text x="103.9" y="40.8">VSS</text>
<text x="105.3" y="38.4">LO</text>
<text x="96.5" y="43.1">HO</text>
<text x="96.5" y="45.4">HS</text>
<text x="106" y="45.4">HI</text>
<text x="106.3" y="43.1">LI</text>
<text x="96.5" y="77.7">VDD</text>
<text x="105.3" y="77.7">LO</text>
<text x="96.5" y="80.1">HB</text>
<text x="96.5" y="82.4">HO</text>
<text x="103.9" y="80.1">VSS</text>
<text x="106.3" y="82.4">LI</text>
<text x="96.5" y="84.7">HS</text>
<text x="106" y="84.7">HI</text>
<text x="96.5" y="119.3">VDD</text>
<text x="105.3" y="119.3">LO</text>
<text x="96.5" y="121.7">HB</text>
<text x="96.5" y="124">HO</text>
<text x="103.9" y="121.7">VSS</text>
<text x="106.3" y="124">LI</text>
<text x="96.5" y="126.3">HS</text>
<text x="106" y="126.3">HI</text>
</g>
<g font-size="1.7">
<text x="47.9" y="9.1">5</text>
<text x="101" y="9.1">4</text>
<text x="154.1" y="9.1">3</text>
<text x="207.3" y="9.1">2</text>
<text x="260.4" y="9.1">1</text>
<text x="19.6" y="34.5">D</text>
<text x="287.6" y="34.5">D</text>
<text x="19.6" y="81.1">C</text>
<text x="287.6" y="81.1">C</text>
<text x="19.6" y="127.6">B</text>
<text x="287.6" y="127.6">B</text>
<text x="19.6" y="174.2">A</text>
<text x="287.6" y="174.2">A</text>
<text x="47.9" y="197.8">5</text>
<text x="101" y="197.8">4</text>
<text x="154.1" y="197.8">3</text>
<text x="207.3" y="197.8">2</text>
<text x="260.4" y="197.8">1</text>
</g>
</svg>
